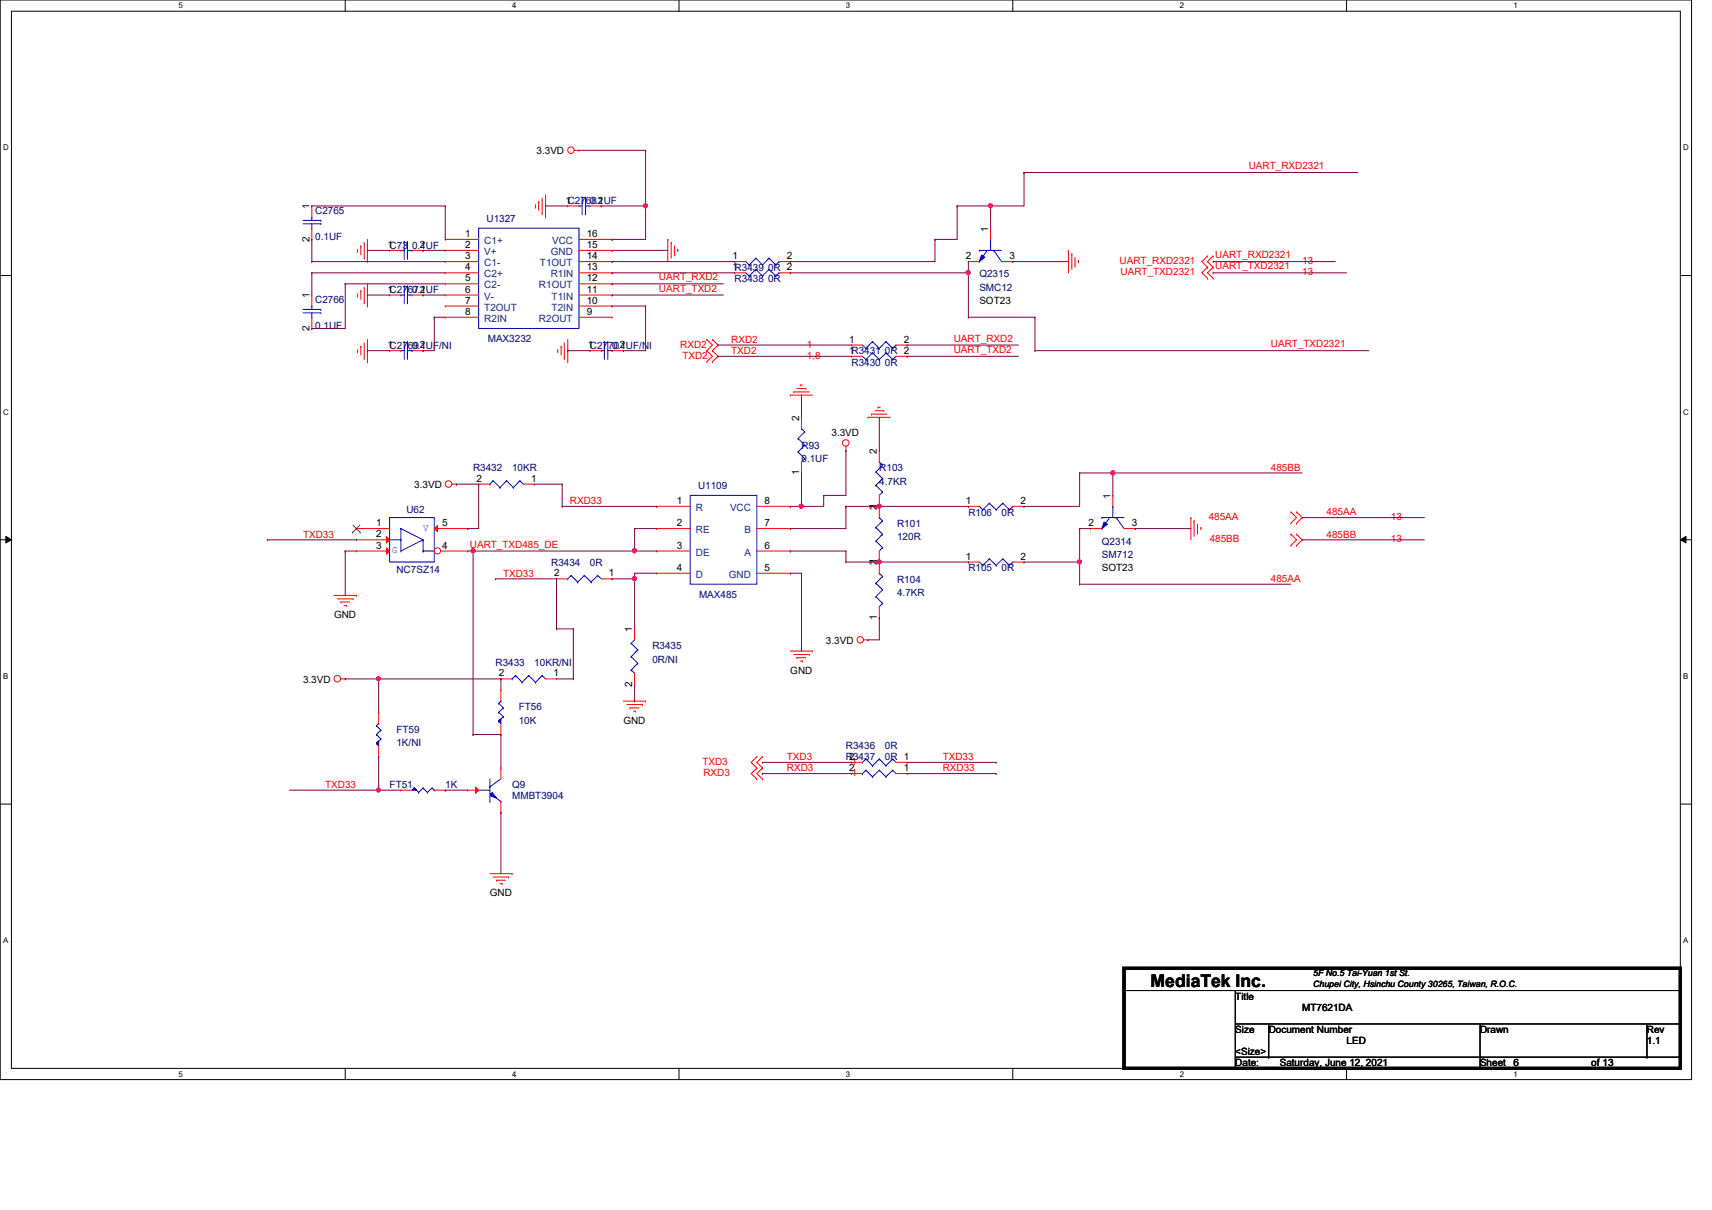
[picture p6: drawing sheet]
<svg xmlns="http://www.w3.org/2000/svg" width="297mm" height="210mm" viewBox="0 0 297 210" stroke-linecap="round" stroke-linejoin="round" font-family="sans-serif">
<path d="M0 0h293.5v187.3h-293.5zM2 1.9h289.5v183.4h-289.5z" fill="none" stroke="#000" stroke-width=".17"/>
<g fill="#fff">
<path d="M30.9 .2h.8v1.5h-.8z"/>
<path d="M30.9 185.5h.8v1.6h-.8z"/>
</g>
<path d="M59.9 0v1.9M59.9 185.3v2" fill="none" stroke="#000" stroke-width=".17"/>
<g fill="#fff">
<path d="M88.9 .2h.7v1.5h-.7z"/>
<path d="M88.9 185.5h.7v1.6h-.7z"/>
</g>
<path d="M117.8 0v1.9M117.8 185.3v2" fill="none" stroke="#000" stroke-width=".17"/>
<g fill="#fff">
<path d="M146.8 .2h.7v1.5h-.7z"/>
<path d="M146.8 185.5h.7v1.6h-.7z"/>
</g>
<path d="M175.7 0v1.9M175.7 185.3v2" fill="none" stroke="#000" stroke-width=".17"/>
<g fill="#fff">
<path d="M204.7 .2h.7v1.5h-.7z"/>
<path d="M204.7 185.5h.7v1.6h-.7z"/>
</g>
<path d="M233.6 0v1.9M233.6 185.3v2" fill="none" stroke="#000" stroke-width=".17"/>
<g fill="#fff">
<path d="M262.6 .2h.8v1.5h-.8z"/>
<path d="M262.6 185.5h.8v1.6h-.8z"/>
<path d="M.5 24.8h1v1.6h-1z"/>
<path d="M292.1 24.8h.9v1.6h-.9z"/>
<path d="M.5 70.7h1v1.5h-1z"/>
<path d="M292.1 70.7h.9v1.5h-.9z"/>
</g>
<path d="M0 47.8h2M291.5 47.8h2" fill="none" stroke="#000" stroke-width=".17"/>
<g fill="#fff">
<path d="M.5 116.5h.9v1.6h-.9z"/>
<path d="M292.1 116.5h.8v1.6h-.8z"/>
</g>
<path d="M0 93.6h2M1 93l1 .6-1 .6zM291.5 93.6l1-.6v1.2zM291.5 93.6h2" fill="none" stroke="#000" stroke-width=".17"/>
<path d="M1 93l1 .6-1 .6zM291.5 93.6l1-.6v1.2z" fill="#000"/>
<g fill="#fff">
<path d="M.5 162.4h.9v1.5h-.9z"/>
<path d="M292.1 162.4h.8v1.5h-.8z"/>
</g>
<g fill="none" stroke="#000" stroke-width=".17">
<path d="M0 139.5h2M291.5 139.5h2M195 171.8h96.5M214.3 171.8v13.5M214.3 177.6h77.2M220.1 177.6v5.8M256.8 177.6v7.7M285.7 177.6v5.8M291.5 171.8h.1M291.5 177.6h.1M214.3 185.3h.1M214.3 183.4h77.2"/>
<path d="M220.1 183.4h.1M256.8 185.3h.1M285.7 183.4h.1M291.5 183.4h.1"/>
</g>
<g fill="none" stroke="#f00" stroke-width=".17">
<path d="M92.9 35.9h.1M92.9 35.5v.4M93.5 35h.1M93.5 35v1.5M94.1 37.1h.1M94.1 34.4v2.7M94.7 37.7h.1M94.7 33.8v3.9M99.6 26.1h.9M100.5 26.1h.1M54.1 51.2h.1M54.1 57h.1"/>
<path d="M54.1 51.2v1.9M54.1 55v2M62 51.4h.1M62 43.6h.1M62 43.3v.3M62 51v.4M62.6 50.4h.1M62.6 42.7h.1M62.6 42.7v1.5M62.6 50.4v1.5M63.2 52.5h.1M63.2 44.8h.1"/>
<path d="M63.2 42.1v2.7M63.2 49.8v2.7M63.2 59.5v2.7M63.8 53.1h.1M63.8 45.4h.1M63.8 41.5v3.9M63.8 49.2v3.9M63.8 58.9v3.8M67.6 43.4h.1M67.6 43.4h2M71.5 43.4h1.9M73.4 43.4h.1"/>
<path d="M97.9 59.5v2.7M98.5 58.9v3.8M115.9 41.5h.1M115.9 41.5v3.9M116.5 42.1h.1M116.5 42.1v2.7M117 44.2h.1M117 42.7v1.5M117.6 43.3h.1M117.6 43.3v.3M122.6 58.9h.1M122.6 58.9l1 1-1 .9"/>
<path d="M123.6 58.9h.1M123.6 58.9l1 1-1 .9M127.5 47.3h.1M127.5 45.4h.1M127.5 47.3h1.9M127.5 45.4h1.9M135.2 47.3h1.9M135.2 45.4h1.9M137.1 47.3h.1M137.1 45.4h.1M185.4 43.4h.1M185.4 43.4v3.9"/>
<path d="M186 44h.1M186 44v2.7M186.5 46.1h.1M186.5 44.6v1.5M187.1 45.2h.1M187.1 45.2v.4M209.5 44.4h.1M209.5 46.4h.1M209.5 48.3h.1M209.5 44.4l-1 1 1 1M209.5 46.4l-1 .9 1 1M210.5 44.4h.1"/>
<path d="M210.5 46.4h.1M210.5 48.3h.1M210.5 44.4l-1 1 1 1M210.5 46.4l-1 .9 1 1M62 61h.1M62 60.6v.4M62.6 60.1h.1M62.6 60.1v1.5M63.2 62.2h.1M63.8 62.7h.1M96.8 61h.1M96.8 60.6v.4"/>
<path d="M97.4 60.1h.1M97.4 60.1v1.5M97.9 62.2h.1M98.5 62.7h.1M122.6 60.8h.1M122.6 62.7h.1M122.6 60.8l1 1-1 .9M123.6 60.8h.1M123.6 62.7h.1M123.6 60.8l1 1-1 .9M137.1 68.5h.1M137.1 68.5h3.9"/>
<path d="M137.7 68h.1M137.7 68h2.7M138.3 67.4h1.5M138.8 66.8h.1M138.8 66.8h.4M139.8 67.4h.1M146.8 78.2h.1M146.8 77.4v.8M150.6 72.4h.1M150.6 72.4h3.9M151.2 71.8h.1M151.2 71.8h2.7"/>
<path d="M151.8 71.2h1.5M152.4 70.7h.1M152.4 70.7h.3M152.6 78.2h.1M152.6 78.2v1.9M153.3 71.2h.1M78.4 84h.8M79.2 84h.1M83.1 84h.1M83.1 84h1.9M90.8 84h1.9M92.7 84h.1"/>
<path d="M152.6 87.8h.1M152.6 85.9v1.9M168 87.8h.1M168 87.8h1.9M175.7 87.8h2M177.7 87.8h.1M206.6 89.8h.1M206.6 89.8v3.8M207.2 90.3h.1M207.2 90.3v2.7M207.8 92.5h.1M207.8 90.9v1.6"/>
<path d="M208.4 91.5h.1M208.4 91.5v.4M224 92.7h.1M224 94.6h.1M224 88.8h.1M224 90.8h.1M224 92.7l1 .9-1 1M224 88.8l1 1-1 1M225 94.6h.1M225 92.7h.1M225 90.8h.1M225 88.8h.1"/>
<path d="M225 92.7l.9 .9-.9 1M225 88.8l.9 1-.9 1M58 103.3h3.8M58.5 103.9h2.8M59.1 104.4h.1M59.1 104.4h1.6M59.1 117.8h.8M59.7 105h.4M59.9 117.8h.1M60.1 105h.1M61.3 103.9h.1M61.8 103.3h.1"/>
<path d="M96.6 100.4h.1M96.6 100.4h1.9M104.3 100.4h1.9M106.2 100.4h.1M137.1 112.9h3.9M137.7 113.5h2.7M138.3 114.1h.1M138.3 114.1h1.5M138.8 114.7h.4M139.2 114.7h.1M140.4 113.5h.1M141 112.9h.1"/>
<path d="M149.9 111h.7M150.6 111h.1M108.2 121.6h3.8M108.8 122.2h2.7M109.3 122.8h.1M109.3 122.8h1.6M109.9 123.4h.4M110.3 123.4h.1M111.5 122.2h.1M112 121.6h.1M131.3 133.2h.1M131.3 135.1h.1"/>
<path d="M131.3 131.3h.1M131.3 133.2l-1 1 1 .9M131.3 131.3l-1 .9 1 1M132.3 133.2h.1M132.3 135.1h.1M132.3 131.3h.1M132.3 133.2l-1 1 1 .9M132.3 131.3l-1 .9 1 1M147.7 134.2h.1M147.7 134.2h1.9M155.4 134.2h2M157.4 134.2h.1"/>
<path d="M85 151.6h3.9M85.6 152.1h2.7M86.1 152.7h.1M86.1 152.7h1.6M86.7 153.3h.4M87.1 153.3h.1M88.3 152.1h.1M88.9 151.6h.1"/>
<circle cx="99" cy="26.1" r=".56"/>
<circle cx="146.8" cy="76.8" r=".56"/>
<circle cx="77.8" cy="84" r=".57"/>
<circle cx="58.5" cy="117.7" r=".57"/>
<circle cx="149.3" cy="111" r=".56"/>
</g>
<path d="M195 168h96.5v17.3h-96.5z" fill="none" stroke="#000" stroke-width=".55"/>
<g fill="none" stroke="#00f" stroke-width=".17">
<path d="M52.6 53.7h3.1M52.6 54.3h3.1M54.1 55h.1M54.1 53.1h.1M54.1 53.1v.6M54.1 54.3v.7M55.7 53.7h.1M55.7 54.3h.1M69.6 43.4h.1M69.6 43.4h.5M70.1 41.9h.1M70.1 41.9v3.1"/>
<path d="M70.7 41.9h.1M70.7 43.4h.8M70.7 41.9v3.1M71.5 43.4h.1M129.4 47.3l.6 .6M129.4 45.4l.6 .6M130 47.9h.1M130 46h.1M131.1 46.7h.1M131.1 44.8h.1M131.1 46.7l-1.1 1.2M131.1 46.7l1.2 1.2"/>
<path d="M131.1 44.8l-1.1 1.2M131.1 44.8l1.2 1.2M132.3 47.9h.1M132.3 46h.1M133.4 46.7h.1M133.4 44.8h.1M133.4 46.7l-1.1 1.2M133.4 46.7l1.2 1.2M133.4 44.8l-1.1 1.2M133.4 44.8l1.2 1.2M134.6 47.9h.1M134.6 46h.1"/>
<path d="M135.2 47.3h.1M135.2 45.4h.1M135.2 47.3l-.6 .6M135.2 45.4l-.6 .6M67.6 89.8h7.7v7.7h-7.7zM67.6 93.6h2M69.6 95.6h.1M69.6 91.7h.1M69.6 93.6h.1M69.6 91.7l3.8 1.9M69.6 91.7v3.9M73.4 93.6h.1"/>
<path d="M73.4 95.6h.1M73.4 93.6l-3.8 2M73.4 95.6h1.9M73.4 93.6v2M85 84h.1M85.6 83.4h.1M85.6 83.4l1.1 1.2M85.6 83.4l-.6 .6M86.7 84.6h.1M87.9 83.4h.1M87.9 83.4l1.2 1.2M87.9 83.4l-1.2 1.2"/>
<path d="M89.1 84.6h.1M90.2 83.4h.1M90.2 83.4l.6 .6M90.2 83.4l-1.1 1.2M99.1 99.8h.1M99.1 99.8l1.1 1.2M99.1 99.8l-.6 .6M101.4 99.8h.1M101.4 99.8l1.2 1.2M101.4 99.8l-1.2 1.2M103.7 99.8h.1M103.7 99.8l.6 .6"/>
<path d="M103.7 99.8l-1.1 1.2M152 84.2h.1M152 81.9h.1M152 84.2l1.1 1.1M152 81.9l1.1 1.1M152.6 80.1h.1M152.6 80.1l.5 .6M153.1 85.3h.1M153.1 83h.1M153.1 80.7h.1M153.1 85.3l-.5 .6M153.1 83l-1.1 1.2"/>
<path d="M153.1 80.7l-1.1 1.2M169.9 87.8l.6 .6M170.5 88.4h.1M171.7 87.3h.1M171.7 87.3l-1.2 1.1M171.7 87.3l1.1 1.1M172.8 88.4h.1M174 87.3h.1M174 87.3l-1.2 1.1M174 87.3l1.1 1.1M175.1 88.4h.1M175.7 87.8h.1"/>
<path d="M175.7 87.8l-.6 .6M98.5 100.4h.1M100.2 101h.1M102.6 101h.1M149.6 134.2h.1M150.2 133.6h.1M150.2 133.6l1.2 1.1M150.2 133.6l-.6 .6M151.4 134.7h.1M152.6 133.6h.1M152.6 133.6l1.1 1.1M152.6 133.6l-1.2 1.1"/>
<path d="M153.7 134.7h.1M154.9 133.6h.1M154.9 133.6l.5 .6M154.9 133.6l-1.2 1.1"/>
</g>
<path d="M67.1 93.1l.5 .5-.5 .6z" fill="#f00"/>
<path d="M61.8 93.6h.1M61.8 93.6h5.8M67.1 93.1l.5 .5-.5 .6z" fill="none" stroke="#f00" stroke-width=".17"/>
<circle cx="75.9" cy="95.6" r=".55" fill="#fff"/>
<g fill="none" stroke="#f00" stroke-width=".17">
<path d="M76.5 95.6h4.6M81.1 95.6h.1"/>
<circle cx="75.9" cy="95.6" r=".55"/>
</g>
<path d="M75.3 91.7l.6-.6v1.1z" fill="#f00"/>
<path d="M75.3 91.7l.6-.6v1.1zM75.3 91.7h5.8M81.1 91.7h.1" fill="none" stroke="#f00" stroke-width=".17"/>
<path d="M67.1 95l.5 .6-.5 .5z" fill="#f00"/>
<g fill="none" stroke="#f00" stroke-width=".17">
<path d="M67.6 51.2h.1M67.6 51.2h2M71.5 51.2h1.9M73.4 51.2h.1M147.7 59.9h.1M147.7 59.9h1.9M155.4 59.9h2M157.4 59.9h.1M147.7 61.8h.1M147.7 61.8h1.9M155.4 61.8h2M157.4 61.8h.1"/>
<path d="M61.8 95.6h.1M61.8 91.7h.1M61.8 95.6h5.8M61.8 91.7h5.8M67.1 95l.5 .6-.5 .5zM114 87.8h.1M114 91.7h.1M114 95.6h.1M114 99.4h.1M114 95.6h5.8M114 91.7h5.8M114 87.8h5.8"/>
<path d="M114 99.4h5.8M131.3 95.6h5.8M131.3 91.7h5.8M131.3 87.8h5.8M131.3 99.4h5.8M137.1 99.4h.1M137.1 95.6h.1M137.1 91.7h.1M137.1 87.8h.1M168 97.5h.1M168 97.5h1.9M175.7 97.5h2"/>
<path d="M177.7 97.5h.1M86.9 117.8h.1M86.9 117.8h2M94.7 117.8h1.9M96.6 117.8h.1"/>
</g>
<path d="M61.2 92.3h.1M61.3 91.1l1.2 1.2M62.4 91.1l-1.2 1.2M62.5 92.3h.1" fill="none" stroke="#804000" stroke-width=".17"/>
<g fill="none" stroke="#00f" stroke-width=".17">
<path d="M69.6 51.2h.1M69.6 51.2h.5M70.1 49.6h.1M70.1 49.6v3.1M70.7 49.6h.1M70.7 51.2h.8M70.7 49.6v3.1M71.5 51.2h.1M149.6 59.9l.6 .6M151.4 59.3h.1M151.4 59.3l-1.2 1.2M151.4 59.3l1.2 1.2"/>
<path d="M153.7 59.3h.1M153.7 59.3l-1.1 1.2M153.7 59.3l1.2 1.2M155.4 59.9h.1M155.4 59.9l-.5 .6M149.6 61.8l.6 .6M150.2 62.4h.1M150.2 60.5h.1M151.4 61.2h.1M151.4 61.2l-1.2 1.2M151.4 61.2l1.2 1.2M152.6 62.4h.1"/>
<path d="M152.6 60.5h.1M153.7 61.2h.1M153.7 61.2l-1.1 1.2M153.7 61.2l1.2 1.2M154.9 62.4h.1M154.9 60.5h.1M155.4 61.8h.1M155.4 61.8l-.5 .6M119.8 85.9h11.5v15.4h-11.5zM169.9 97.5l.6 .6M170.5 98.1h.1M171.7 96.9h.1"/>
<path d="M171.7 96.9l-1.2 1.2M171.7 96.9l1.1 1.2M172.8 98.1h.1M174 96.9h.1M174 96.9l-1.2 1.2M174 96.9l1.1 1.2M175.1 98.1h.1M175.7 97.5h.1M175.7 97.5l-.6 .6M88.9 117.8h.1M89.4 117.2h.1M89.4 117.2l1.2 1.2"/>
<path d="M89.4 117.2l-.5 .6M90.6 118.4h.1M91.7 117.2h.1M91.7 117.2l1.2 1.2M91.7 117.2l-1.1 1.2M92.9 118.4h.1M94.1 117.2h.1M94.1 117.2l.6 .6M94.1 117.2l-1.2 1.2M86.5 125.1h.1M86.5 123.6h.1M86.5 122h.1"/>
<path d="M86.5 125.1l.4 .4M86.5 123.6l.8 .7M86.5 122l.8 .8M86.9 121.6h.1M86.9 121.6l-.4 .4M87.3 124.3h.1M87.3 122.8h.1M87.3 124.3l-.8 .8M87.3 122.8l-.8 .8"/>
</g>
<path d="M86.9 124.7v.8l-.4-.4z" fill-rule="evenodd" fill="#00f"/>
<path d="M191.2 91.7h.1M191.2 89.8h.1M191.2 89.8h3.8M192.5 89.8l-1.3 1.9M193.1 87.8h.1M193.1 87.8v2M193.7 89.8h.1M193.7 89.8l1.3 1.9M86.9 124.7v.8l-.4-.4z" fill="none" stroke="#00f" stroke-width=".17"/>
<path d="M86.9 119.7h.1M86.9 119.7v1.9M86.9 127.4h.1M86.9 125.5v1.9" fill="none" stroke="#f00" stroke-width=".17"/>
<path d="M191.6 90.6l.5 .3-.9 .8z" fill="#00f"/>
<g fill="none" stroke="#00f" stroke-width=".17">
<path d="M52.6 38.2h3.1M52.6 38.8h3.1M54.1 39.6h.1M54.1 37.7h.1M54.1 37.7v.5M54.1 38.8v.8M55.7 38.2h.1M55.7 38.8h.1M191.6 90.6l.5 .3-.9 .8zM83.1 137.1h.1M83.1 137.1h1.9M85 136.5h.1"/>
<path d="M85 139h.1M85 137.7l1.9 1.3M85 135.1v3.9M86.9 139h.1M86.9 135.1l-1.9 1.4"/>
</g>
<path d="M54.1 35.7h.1M54.1 35.7v2M54.1 39.6v1.9M54.1 41.5h.1M189.2 91.7h.1M189.2 91.7h2M193.1 85.9h.1M193.1 85.9v1.9M195 91.7h2M197 91.7h.1" fill="none" stroke="#f00" stroke-width=".17"/>
<path d="M85.4 137.5l.7 .9-1.1-.4z" fill="#00f"/>
<path d="M85.4 137.5l.7 .9-1.1-.4z" fill="none" stroke="#00f" stroke-width=".17"/>
<path d="M86.9 133.2h.1M86.9 133.2v1.9M86.9 139v1.9M86.9 140.9h.1" fill="none" stroke="#f00" stroke-width=".17"/>
<path d="M82.5 136.5l.6 .6-.6 .5z" fill="#f00"/>
<g fill="none" stroke="#f00" stroke-width=".17">
<path d="M98.5 35.7h.1M98.5 35.7h2M102.4 35.7h1.9M104.3 35.7h.1M139.1 72.4h.1M139.1 72.4v1.9M139.1 82h.1M139.1 80.1v1.9M110.1 109.1h.1M110.1 118.7h.1M110.1 109.1v1.9M110.1 116.8v1.9"/>
<path d="M81.1 137.1h.1M81.1 137.1h2M82.5 136.5l.6 .6-.6 .5z"/>
</g>
<g fill="none" stroke="#00f" stroke-width=".17">
<path d="M100.5 35.7h.1M100.5 35.7h.5M101 34.2h.1M101 34.2v3.1M101.6 34.2h.1M101.6 35.7h.8M101.6 34.2v3.1M102.4 35.7h.1M138.5 78.4h.1M138.5 76.1h.1M138.5 78.4l1.1 1.1M138.5 76.1l1.1 1.1"/>
<path d="M139.1 74.3h.1M139.1 74.3l.5 .6M139.6 79.5h.1M139.6 77.2h.1M139.6 74.9h.1M139.6 79.5l-.5 .6M139.6 77.2l-1.1 1.2M139.6 74.9l-1.1 1.2M109.5 111.6h.1M109.5 113.9h.1M109.5 116.2h.1M109.5 111.6l1.2 1.1"/>
<path d="M109.5 113.9l1.2 1.2M109.5 116.2l.6 .6M110.1 116.8h.1M110.1 111l-.6 .6M110.7 112.7h.1M110.7 115.1h.1M110.7 112.7l-1.2 1.2M110.7 115.1l-1.2 1.1M71.9 136.7h.1M71.9 136.7l-.4 .4M71.9 136.7l.7 .8M72.6 137.5h.1"/>
<path d="M73.4 136.7h.1M73.4 136.7l-.8 .8M73.4 136.7l.8 .8M74.2 137.5h.1M75 136.7h.1M75 136.7l-.8 .8M75 136.7l.3 .4M75.3 137.1h.1"/>
</g>
<path d="M71.9 136.7l.4 .4h-.8l.4-.4 .4 .4z" fill-rule="evenodd" fill="#00f"/>
<g fill="none" stroke="#00f" stroke-width=".17">
<path d="M70.1 59.3h.1M70.1 59.3v3.1M70.7 59.3h.1M70.7 59.3v3.1M169.9 45.4h.1M169.9 43.4h.1M169.9 43.4h3.9M171.3 43.4l-1.4 2M171.9 41.5h.1M171.9 41.5v1.9M172.4 43.4h.1M172.4 43.4l1.4 2"/>
<path d="M69.6 60.8h.1M69.6 60.8h.5M70.7 60.8h.8M71.5 60.8h.1M71.9 136.7l.4 .4h-.8l.4-.4 .4 .4z"/>
</g>
<path d="M67.6 60.8h.1M67.6 60.8h2M71.5 60.8h1.9M73.4 60.8h.1M69.6 137.1h.1M69.6 137.1h1.9M75.3 137.1h2M77.3 137.1h.1" fill="none" stroke="#f00" stroke-width=".17"/>
<path d="M170.3 44.2l.6 .4-1 .8z" fill="#00f"/>
<g fill="none" stroke="#00f" stroke-width=".17">
<path d="M170.3 44.2l.6 .4-1 .8zM65.3 128.9h.1M65.3 127.4h.1M65.3 125.9h.1M65.3 128.9l.4 .5M65.3 127.4l.8 .8M65.3 125.9l.8 .8M65.7 125.5h.1M65.7 125.5l-.4 .4M66.1 128.2h.1M66.1 126.7h.1M66.1 128.2l-.8 .7"/>
<path d="M66.1 126.7l-.8 .7"/>
</g>
<path d="M171.9 39.6h.1M171.9 39.6v1.9M168 45.4h.1M168 45.4h1.9M173.8 45.4h1.9M175.7 45.4h.1" fill="none" stroke="#f00" stroke-width=".17"/>
<path d="M65.3 128.9l.4-.3v.8l-.4-.5 .4-.3z" fill-rule="evenodd" fill="#00f"/>
<g fill="none" stroke="#00f" stroke-width=".17">
<path d="M83.1 39.6h17.4v17.4h-17.4zM104.9 59.3h.1M104.9 59.3v3.1M105.4 59.3h.1M105.4 59.3v3.1M104.3 60.8h.1M104.3 60.8h.6M105.4 60.8h.8M106.2 60.8h.1M152 93.9h.1M152 91.5h.1M152 93.9l1.1 1.1"/>
<path d="M152 91.5l1.1 1.2M152.6 99.4h.1M152.6 89.8h.1M152.6 99.4l.5 .6M152.6 89.8l.5 .5M153.1 100h.1M153.1 95h.1M153.1 92.7h.1M153.1 90.3h.1M153.1 100l-1.1 1.2M153.1 95l-.5 .6M153.1 92.7l-1.1 1.2"/>
<path d="M153.1 90.3l-1.1 1.2M152 103.5h.1M152 101.2h.1M152 103.5l1.1 1.1M152 101.2l1.1 1.1M153.1 104.6h.1M153.1 102.3h.1M153.1 104.6l-.5 .6M153.1 102.3l-1.1 1.2M65.3 128.9l.4-.3v.8l-.4-.5 .4-.3zM149.6 132.2h.1M150.2 131.7h.1"/>
<path d="M150.2 131.7l1.2 1.1M150.2 131.7l-.6 .5M151.4 132.8h.1M152.6 131.7h.1M152.6 131.7l1.1 1.1M152.6 131.7l-1.2 1.1M153.7 132.8h.1M154.9 131.7h.1M154.9 131.7l.5 .5M154.9 131.7l-1.2 1.1"/>
</g>
<g fill="none" stroke="#f00" stroke-width=".17">
<path d="M77.3 41.5h.1M77.3 43.4h.1M77.3 45.4h.1M77.3 47.3h.1M77.3 49.2h.1M77.3 51.2h.1M77.3 53.1h.1M77.3 55h.1M77.3 41.5h5.8M77.3 43.4h5.8M77.3 45.4h5.8M77.3 47.3h5.8"/>
<path d="M77.3 49.2h5.8M77.3 51.2h5.8M77.3 53.1h5.8M77.3 55h5.8M100.5 41.5h5.7M100.5 43.4h5.7M100.5 45.4h5.7M100.5 47.3h5.7M100.5 49.2h5.7M100.5 51.2h5.7M100.5 53.1h5.7M100.5 55h5.7"/>
<path d="M106.2 55h.1M106.2 53.1h.1M106.2 51.2h.1M106.2 49.2h.1M106.2 47.3h.1M106.2 45.4h.1M106.2 43.4h.1M106.2 41.5h.1M102.4 60.8h.1M102.4 60.8h1.9M106.2 60.8h2M108.2 60.8h.1"/>
<path d="M152.6 97.5h.1M152.6 87.8h.1M152.6 87.8v2M152.6 95.6v3.8M152.6 107.1h.1M152.6 105.2v1.9M65.7 131.3h.1M65.7 123.6h.1M65.7 123.6v1.9M65.7 129.4v1.9M147.7 132.2h.1M147.7 132.2h1.9"/>
<path d="M155.4 132.2h2M157.4 132.2h.1"/>
</g>
<path d="M59.9 95.6h.1M59.9 95.6v7.7M59.9 95.6h1.9M79.2 84h.1M79.2 84h3.9M81.1 91.7h.1M83.1 84h.1M83.1 84v7.7h-2M139.1 87.8h.1M139.1 87.8h3.8" fill="none" stroke="#800040" stroke-width=".17"/>
<circle cx="139" cy="87.8" r=".37" fill="#f0f"/>
<circle cx="139" cy="87.8" r=".37" fill="none" stroke="#f0f" stroke-width=".17"/>
<g fill="none" stroke="#800040" stroke-width=".17">
<path d="M146.8 78.2h.1M146.8 78.2v7.7h-3.9M137.1 87.8h.1M137.1 87.8h2M142.9 85.9h.1M142.9 85.9v1.9M187.3 97.5h.1M187.3 82h.1M187.3 82v5.8M187.3 97.5v3.8M193.1 82h.1M193.1 82h32.8"/>
<path d="M187.3 101.3h.1M187.3 101.3h36.7"/>
</g>
<circle cx="193.1" cy="82" r=".38" fill="#f0f"/>
<circle cx="193.1" cy="82" r=".38" fill="none" stroke="#f0f" stroke-width=".17"/>
<path d="M210.5 45.4h.1M210.5 47.3h.1M210.5 45.4h21.2M210.5 47.3h23.1M187.3 91.7h.1M187.3 91.7v5.8" fill="none" stroke="#800040" stroke-width=".17"/>
<circle cx="187.3" cy="97.5" r=".37" fill="#f0f"/>
<circle cx="187.3" cy="97.5" r=".37" fill="none" stroke="#f0f" stroke-width=".17"/>
<g fill="none" stroke="#800040" stroke-width=".17">
<path d="M157.4 59.9h.1M157.4 59.9h19.3M157.4 61.8h.1M157.4 61.8h19.3M187.3 91.7h.1M187.3 82h.1M187.3 91.7h1.9M187.3 82h5.8M193.1 82h.1M193.1 82v3.9M197 91.7h.1M197 91.7h9.6"/>
<path d="M59.9 117.8h.1M59.9 117.8h27M65.7 117.8h.1M65.7 117.8v5.8M86.9 117.8h.1M86.9 117.8v1.9M65.7 131.3h.1M65.7 137.1h.1M65.7 131.3v5.8M65.7 137.1h3.9M77.3 137.1h.1M77.3 137.1h3.8"/>
<path d="M86.9 127.4h.1M86.9 127.4v5.8M132.3 132.2h.1M132.3 134.2h.1M132.3 132.2h15.4M132.3 134.2h15.4M86.9 140.9h.1M86.9 140.9v10.7"/>
</g>
<circle cx="65.7" cy="117.7" r=".37" fill="#f0f"/>
<circle cx="65.7" cy="117.7" r=".37" fill="none" stroke="#f0f" stroke-width=".17"/>
<g fill="none" stroke="#800040" stroke-width=".17">
<path d="M82.1 95.6v31.8M92.7 84h4.8M97.5 84h.1M97.5 87.8h.1M97.5 84v3.8M110.1 99.4h.1M110.1 99.4v1M110.1 99.4h3.9M96.6 100.4h.1M96.6 109.1h.1M96.6 100.4v8.7M96.6 109.1h2.9"/>
<path d="M96.6 117.8h2.9M99.5 109.1h.1M99.5 117.8h.1M99.5 109.1v8.7M106.2 100.4h.1M106.2 100.4h3.9M110.1 100.4h.1M82.1 127.4h.1"/>
</g>
<circle cx="82.1" cy="95.5" r=".38" fill="#f0f"/>
<circle cx="82.1" cy="95.5" r=".38" fill="none" stroke="#f0f" stroke-width=".17"/>
<path d="M82.1 95.6h28M110.1 95.6h.1M110.1 100.4h.1M110.1 100.4v8.7M110.1 118.7v2.9M82.1 127.4h.1M82.1 127.4h4.8M110.1 121.6h.1" fill="none" stroke="#800040" stroke-width=".17"/>
<circle cx="110.1" cy="100.4" r=".38" fill="#f0f"/>
<circle cx="110.1" cy="100.4" r=".38" fill="none" stroke="#f0f" stroke-width=".17"/>
<g fill="none" stroke="#800040" stroke-width=".17">
<path d="M166.1 35.7h.1M166.1 35.7v5.8M171.9 35.7h.1M171.9 35.7v3.9M177.7 29.9h.1M177.7 29.9v5.8h-11.6M177.7 29.9h57.9M168 55h.1M168 47.3h.1M168 55h11.6M168 47.3v7.7M175.7 45.4h.1"/>
<path d="M175.7 45.4h9.7M179.6 55h.1M179.6 55v5.8M179.6 60.8h.1M179.6 60.8h57.9M157.4 134.2h15.4M157.4 132.2h15.4M172.8 134.2h.1M172.8 132.2h.1"/>
</g>
<circle cx="171.8" cy="35.7" r=".37" fill="#f0f"/>
<circle cx="171.8" cy="35.7" r=".37" fill="none" stroke="#f0f" stroke-width=".17"/>
<path d="M86 100.4h.1M86 100.4h10.6M50.2 137.1h15.5M65.7 137.1h.1" fill="none" stroke="#800040" stroke-width=".17"/>
<circle cx="65.7" cy="137" r=".37" fill="#f0f"/>
<circle cx="65.7" cy="137" r=".37" fill="none" stroke="#f0f" stroke-width=".17"/>
<g fill="none" stroke="#800040" stroke-width=".17">
<path d="M54.1 35.7h.1M54.1 35.7h23.2M77.3 35.7h.1M77.3 35.7v5.8M104.3 35.7h.1M104.3 35.7h7.7M112 35.7h.1M112 35.7v5.8h-5.8M54.1 57h.1M54.1 45.4h.1M54.1 47.3h.1M54.1 41.5h.1"/>
<path d="M54.1 45.4h23.2M54.1 47.3h23.2M54.1 41.5v3.9M54.1 47.3v3.9M59.9 49.2h.1M59.9 49.2v7.8h-5.8M59.9 49.2h17.4M63.8 43.4h.1M63.8 51.2h.1M63.8 43.4h3.8M63.8 51.2h3.8M73.4 43.4h.1"/>
<path d="M73.4 51.2h.1M73.4 43.4h3.9M73.4 51.2h3.9M106.2 41.5h.1M106.2 51.2h.1M106.2 49.2h.1M106.2 43.4h.1M106.2 49.2h19.3M106.2 43.4h9.7M106.2 51.2h19.3M162.2 41.5h.1M162.2 41.5h3.9"/>
<path d="M162.2 41.5v3.9M168 45.4h.1M168 45.4v1.9M46.4 93.6h.1M46.4 93.6h15.4M225.9 93.6h.1M225.9 89.8h.1M225.9 93.6h21.2M225.9 89.8h21.2"/>
</g>
<circle cx="112" cy="35.7" r=".37" fill="#f0f"/>
<circle cx="112" cy="35.7" r=".37" fill="none" stroke="#f0f" stroke-width=".17"/>
<g fill="none" stroke="#800040" stroke-width=".17">
<path d="M94.7 35.7h.1M94.7 35.7h3.8M100.5 26.1h11.5M112 26.1h.1M112 26.1v9.6M75.3 55h.1M75.3 55v5.8h-1.9M75.3 55h2M106.2 47.3h.1M106.2 45.4h.1M106.2 53.1h.1M106.2 47.3h21.3"/>
<path d="M106.2 45.4h21.3M106.2 53.1h5.8M112 53.1h.1M112 53.1v7.7h-3.8M137.1 47.3h.1M137.1 47.3h30.9M63.8 60.8h.1M63.8 60.8h3.8M73.4 60.8h.1M98.5 60.8h.1M98.5 60.8h3.9M108.2 60.8h.1"/>
</g>
<circle cx="168" cy="47.3" r=".38" fill="#f0f"/>
<circle cx="168" cy="47.3" r=".38" fill="none" stroke="#f0f" stroke-width=".17"/>
<g fill="none" stroke="#800040" stroke-width=".17">
<path d="M137.1 45.4h.1M137.1 45.4h25.1M139.1 68.5h.1M139.1 68.5v3.9M152.6 72.4h.1M152.6 72.4v5.8M81.1 95.6h1M82.1 95.6h.1M97.5 87.8h16.5M110.1 91.7h.1M110.1 95.6h.1M110.1 95.6h3.9"/>
<path d="M110.1 91.7h3.9M114 87.8h.1M137.1 95.6h.1M137.1 91.7h.1M137.1 99.4h.1M137.1 95.6h9.7M137.1 91.7h9.7M137.1 99.4h2M139.1 99.4h.1M139.1 82h.1M139.1 82v5.8M139.1 99.4v13.5"/>
<path d="M146.8 95.6h.1M146.8 97.5h.1M146.8 97.5h21.2M146.8 95.6v1.9M168 97.5h.1M177.7 97.5h.1M177.7 87.8h.1M177.7 87.8h9.6M177.7 97.5h9.6"/>
</g>
<circle cx="152.5" cy="97.5" r=".37" fill="#f0f"/>
<circle cx="152.5" cy="97.5" r=".37" fill="none" stroke="#f0f" stroke-width=".17"/>
<path d="M146.8 87.8h.1M146.8 87.8h21.2M146.8 87.8v3.9M168 87.8h.1" fill="none" stroke="#800040" stroke-width=".17"/>
<circle cx="152.5" cy="87.8" r=".37" fill="#f0f"/>
<circle cx="152.5" cy="87.8" r=".37" fill="none" stroke="#f0f" stroke-width=".17"/>
<path d="M124.6 59.9h.1M124.6 59.9h23.1M124.6 61.8h.1M124.6 61.8h23.1M110.1 91.7h.1M110.1 91.7v3.9M150.6 111h.1M152.6 107.1h.1M152.6 107.1v3.9h-2" fill="none" stroke="#800040" stroke-width=".17"/>
<circle cx="110.1" cy="95.5" r=".38" fill="#f0f"/>
<circle cx="110.1" cy="95.5" r=".38" fill="none" stroke="#f0f" stroke-width=".17"/>
<circle cx="139" cy="87.8" r=".37" fill="#f0f"/>
<circle cx="139" cy="87.8" r=".37" fill="none" stroke="#f0f" stroke-width=".17"/>
<circle cx="193.1" cy="82" r=".38" fill="#f0f"/>
<circle cx="193.1" cy="82" r=".38" fill="none" stroke="#f0f" stroke-width=".17"/>
<circle cx="187.3" cy="97.5" r=".37" fill="#f0f"/>
<circle cx="187.3" cy="97.5" r=".37" fill="none" stroke="#f0f" stroke-width=".17"/>
<circle cx="65.7" cy="117.7" r=".37" fill="#f0f"/>
<circle cx="65.7" cy="117.7" r=".37" fill="none" stroke="#f0f" stroke-width=".17"/>
<circle cx="82.1" cy="95.5" r=".38" fill="#f0f"/>
<circle cx="82.1" cy="95.5" r=".38" fill="none" stroke="#f0f" stroke-width=".17"/>
<circle cx="110.1" cy="100.4" r=".38" fill="#f0f"/>
<circle cx="110.1" cy="100.4" r=".38" fill="none" stroke="#f0f" stroke-width=".17"/>
<circle cx="171.8" cy="35.7" r=".37" fill="#f0f"/>
<circle cx="171.8" cy="35.7" r=".37" fill="none" stroke="#f0f" stroke-width=".17"/>
<circle cx="65.7" cy="137" r=".37" fill="#f0f"/>
<circle cx="65.7" cy="137" r=".37" fill="none" stroke="#f0f" stroke-width=".17"/>
<circle cx="112" cy="35.7" r=".37" fill="#f0f"/>
<circle cx="112" cy="35.7" r=".37" fill="none" stroke="#f0f" stroke-width=".17"/>
<circle cx="168" cy="47.3" r=".38" fill="#f0f"/>
<circle cx="168" cy="47.3" r=".38" fill="none" stroke="#f0f" stroke-width=".17"/>
<circle cx="152.5" cy="97.5" r=".37" fill="#f0f"/>
<circle cx="152.5" cy="97.5" r=".37" fill="none" stroke="#f0f" stroke-width=".17"/>
<circle cx="152.5" cy="87.8" r=".37" fill="#f0f"/>
<circle cx="152.5" cy="87.8" r=".37" fill="none" stroke="#f0f" stroke-width=".17"/>
<circle cx="110.1" cy="95.5" r=".38" fill="#f0f"/>
<circle cx="110.1" cy="95.5" r=".38" fill="none" stroke="#f0f" stroke-width=".17"/>
<text font-size="3" x="199.6" y="171.2">MediaTek Inc.</text>
<g font-size="1.7">
<text x="93.1" y="26.7">3.3VD</text>
<text x="98.1" y="35.3">1C27682</text>
<text x="53.7" y="41.9" transform="rotate(-90 53.7 41.9)">2</text>
<text x="53.7" y="36.3" transform="rotate(-90 53.7 36.3)">1</text>
<text x="80.7" y="41.1">1</text>
<text x="101.8" y="41.1">16</text>
<text x="171.4" y="40.2" transform="rotate(-90 171.4 40.2)">1</text>
<text x="67.2" y="43">1C73 0.1UF</text>
<text x="72.9" y="43">2</text>
<text x="80.7" y="43">2</text>
<text x="80.7" y="45">3</text>
<text x="80.7" y="46.9">4</text>
<text x="101.8" y="46.9">13</text>
<text x="101.8" y="45">14</text>
<text x="101.8" y="43">15</text>
<text x="127.1" y="46.9">1R3439 0R 2</text>
<text x="127.1" y="45">1</text>
<text x="136.5" y="45">2</text>
<text x="167.6" y="45">2</text>
<text x="175.1" y="45">3</text>
<text x="53.7" y="51.7" transform="rotate(-90 53.7 51.7)">1</text>
<text x="67.2" y="50.8">1C27672</text>
<text x="80.7" y="48.8">5</text>
<text x="80.7" y="50.8">6</text>
<text x="80.7" y="52.7">7</text>
<text x="101.8" y="52.7">10</text>
<text x="101.8" y="50.8">11</text>
<text x="101.8" y="48.8">12</text>
<text x="169.9" y="52.8">SOT23</text>
<text x="53.7" y="57.4" transform="rotate(-90 53.7 57.4)">2</text>
<text x="80.7" y="54.6">8</text>
<text x="101.8" y="54.6">9</text>
<text x="147.3" y="59.4">1</text>
<text x="156.8" y="59.4">2</text>
<text x="67.2" y="60.4">1C27692</text>
<text x="102" y="60.4">1C27702</text>
<text x="147.3" y="61.4">1R3431 0R 2</text>
<text x="138.6" y="73" transform="rotate(-90 138.6 73)">2</text>
<text x="144.3" y="75.6">3.3VD</text>
<text x="82.7" y="83.6">2</text>
<text x="92.2" y="83.6">1</text>
<text x="138.6" y="82.5" transform="rotate(-90 138.6 82.5)">1</text>
<text x="152.1" y="78.8" transform="rotate(-90 152.1 78.8)">2</text>
<text x="71.9" y="84.6">3.3VD</text>
<text x="117.4" y="87.4">1</text>
<text x="132.7" y="87.4">8</text>
<text x="152.1" y="88.4" transform="rotate(-90 152.1 88.4)">2</text>
<text x="152.1" y="88.3" transform="rotate(-90 152.1 88.3)">1</text>
<text x="167.6" y="87.4">1</text>
<text x="177.1" y="87.4">2</text>
<text x="192.7" y="86.5" transform="rotate(-90 192.7 86.5)">1</text>
<text x="65.3" y="93.2">2</text>
<text x="65.3" y="95.2">3</text>
<text x="65.3" y="91.3">1</text>
<text x="76.7" y="95.2">4</text>
<text x="76.7" y="91.3">5</text>
<text x="117.4" y="91.3">2</text>
<text x="117.4" y="95.2">3</text>
<text x="132.7" y="95.2">6</text>
<text x="132.7" y="91.3">7</text>
<text x="188.8" y="91.3">2</text>
<text x="196.4" y="91.3">3</text>
<text x="96.2" y="100">2</text>
<text x="105.7" y="100">1</text>
<text x="117.4" y="99">4</text>
<text x="132.7" y="99">5</text>
<text x="152.1" y="98.1" transform="rotate(-90 152.1 98.1)">2</text>
<text x="152.1" y="97.9" transform="rotate(-90 152.1 97.9)">1</text>
<text x="167.6" y="97.1">1</text>
<text x="177.1" y="97.1">2</text>
<text x="191.2" y="99.1">SOT23</text>
<text x="58" y="107.2">GND</text>
<text x="152.1" y="107.6" transform="rotate(-90 152.1 107.6)">1</text>
<text x="109.7" y="109.6" transform="rotate(-90 109.7 109.6)">1</text>
<text x="143.3" y="111.7">3.3VD</text>
<text x="52.6" y="118.4">3.3VD</text>
<text x="86.5" y="117.3">2</text>
<text x="96" y="117.3">1</text>
<text x="109.7" y="119.1" transform="rotate(-90 109.7 119.1)">2</text>
<text x="137.1" y="116.9">GND</text>
<text x="108.2" y="125.6">GND</text>
<text x="147.3" y="131.8">2</text>
<text x="147.3" y="133.8">2</text>
<text x="156.8" y="133.8">1</text>
<text x="85" y="155.5">GND</text>
<text x="214.3" y="173.4">Title</text>
<text x="214.3" y="179.2">Size</text>
<text x="220.1" y="179.2">Document Number</text>
<text x="225.9" y="175.3">MT7621DA</text>
<text x="256.8" y="179.2">Drawn</text>
<text x="285.7" y="179.2">Rev</text>
<text x="214.3" y="183.1">&lt;Size&gt;</text>
<text x="214.3" y="185">Date:</text>
<text x="222" y="185">Saturday, June 12, 2021</text>
<text x="233.6" y="181.1">LED</text>
<text x="256.8" y="185">Sheet</text>
<text x="262.6" y="185">6</text>
<text x="276.1" y="185">of 13</text>
<text x="285.7" y="181.1">1.1</text>
</g>
<g font-size="1.7" fill="#f00">
<text x="216.7" y="29.3">UART_RXD2321</text>
<text x="194.3" y="45.8">UART_RXD2321</text>
<text x="194.4" y="47.8">UART_TXD2321</text>
<text x="210.9" y="44.8">UART_RXD2321</text>
<text x="210.9" y="46.7">UART_TXD2321</text>
<text x="225.9" y="45.8">13</text>
<text x="225.9" y="47.8">13</text>
<text x="114.3" y="50.6">UART_TXD2</text>
<text x="114.3" y="48.6">UART_RXD2</text>
<text x="126.9" y="59.5">RXD2</text>
<text x="165.5" y="59.3">UART_RXD2</text>
<text x="118" y="60.3">RXD2</text>
<text x="118.4" y="62.2">TXD2</text>
<text x="126.9" y="61.4">TXD2</text>
<text x="140" y="60.3">1</text>
<text x="140" y="62.2">1,8</text>
<text x="165.5" y="61.2">UART_TXD2</text>
<text x="220.5" y="60.2">UART_TXD2321</text>
<text x="220.5" y="81.7">485BB</text>
<text x="98.9" y="87.5">RXD33</text>
<text x="230.2" y="89.4">485AA</text>
<text x="52.6" y="93.3">TXD33</text>
<text x="81.5" y="95">UART_TXD485_DE</text>
<text x="209.7" y="90.2">485AA</text>
<text x="209.9" y="94.1">485BB</text>
<text x="230.2" y="93.3">485BB</text>
<text x="241.3" y="94.1">13</text>
<text x="241.3" y="90.2">13</text>
<text x="87.3" y="100">TXD33</text>
<text x="220.5" y="101">485AA</text>
<text x="136.5" y="131.9">TXD3</text>
<text x="163.6" y="131.9">TXD33</text>
<text x="56.4" y="136.7">TXD33</text>
<text x="121.9" y="132.7">TXD3</text>
<text x="122" y="134.6">RXD3</text>
<text x="136.5" y="133.8">RXD3</text>
<text x="147.7" y="134.6">1</text>
<text x="147.7" y="132.7">1</text>
<text x="163.6" y="133.8">RXD33</text>
</g>
<g font-size="1.7" fill="#000080">
<text x="102.4" y="35.4">0.1UF</text>
<text x="54.7" y="37.1">C2765</text>
<text x="54.7" y="41.6">0.1UF</text>
<text x="84.4" y="38.5">U1327</text>
<text x="54.7" y="52.6">C2766</text>
<text x="71.5" y="50.8">0.1UF</text>
<text x="127.5" y="48.9">R3438 0R</text>
<text x="169.9" y="48.1">Q2315</text>
<text x="169.9" y="50.5">SMC12</text>
<text x="54.7" y="57">0.1UF</text>
<text x="84.6" y="59.4">MAX3232</text>
<text x="71.5" y="60.5">0.1UF/NI</text>
<text x="106.2" y="60.5">0.1UF/NI</text>
<text x="147.7" y="63.4">R3430 0R</text>
<text x="139.1" y="77.9">R93</text>
<text x="82.1" y="81.7">R3432</text>
<text x="88.9" y="81.7">10KR</text>
<text x="139.1" y="80.2">0.1UF</text>
<text x="152.6" y="81.7">R103</text>
<text x="70.5" y="89.1">U62</text>
<text x="121.1" y="84.8">U1109</text>
<text x="152.6" y="84.1">4.7KR</text>
<text x="168" y="89.5">R106</text>
<text x="173.8" y="89.5">0R</text>
<text x="155.7" y="91.4">R101</text>
<text x="155.7" y="93.7">120R</text>
<text x="191.2" y="94.5">Q2314</text>
<text x="68.8" y="99.5">NC7SZ14</text>
<text x="95.6" y="98.1">R3434</text>
<text x="102.4" y="98.1">0R</text>
<text x="155.7" y="101">R104</text>
<text x="168" y="99.1">R105</text>
<text x="173.8" y="99.1">0R</text>
<text x="191.2" y="96.8">SM712</text>
<text x="121.3" y="103.8">MAX485</text>
<text x="155.7" y="103.4">4.7KR</text>
<text x="113.2" y="112.6">R3435</text>
<text x="86" y="115.5">R3433</text>
<text x="92.7" y="115.5">10KR/NI</text>
<text x="113.2" y="114.9">0R/NI</text>
<text x="90" y="123.2">FT56</text>
<text x="90" y="125.6">10K</text>
<text x="68.8" y="127.1">FT59</text>
<text x="68.8" y="129.4">1K/NI</text>
<text x="146.8" y="131.9">R3437</text>
<text x="146.8" y="130">R3436</text>
<text x="153.5" y="131.9">0R 1</text>
<text x="153.5" y="130">0R</text>
<text x="67.6" y="136.7">FT51</text>
<text x="77.3" y="136.7">1K</text>
<text x="88.9" y="136.7">Q9</text>
<text x="88.9" y="138.7">MMBT3904</text>
</g>
<g font-size="1.7" fill="#004080">
<text x="84" y="42.3">C1+</text>
<text x="84" y="44.2">V+</text>
<text x="84" y="46.2">C1-</text>
<text x="93.7" y="46.2">T1OUT</text>
<text x="95.6" y="44.2">GND</text>
<text x="95.8" y="42.3">VCC</text>
<text x="84" y="48.1">C2+</text>
<text x="84" y="50">C2-</text>
<text x="84" y="52">V-</text>
<text x="84" y="53.9">T2OUT</text>
<text x="93.5" y="50">R1OUT</text>
<text x="95.5" y="48.1">R1IN</text>
<text x="95.7" y="53.9">T2IN</text>
<text x="95.7" y="52">T1IN</text>
<text x="84" y="55.8">R2IN</text>
<text x="93.5" y="55.8">R2OUT</text>
<text x="120.7" y="88.6">R</text>
<text x="126.7" y="88.6">VCC</text>
<text x="120.7" y="92.5">RE</text>
<text x="129.2" y="92.5">B</text>
<text x="120.7" y="96.4">DE</text>
<text x="120.7" y="100.2">D</text>
<text x="126.4" y="100.2">GND</text>
<text x="129.2" y="96.4">A</text>
</g>
<g font-size="1.7" fill="#00f">
<text x="73.4" y="92.2">V</text>
<text x="68" y="96">G</text>
</g>
<g font-size="1.5">
<text x="227.8" y="169.4">5F No.5 Tai-Yuan 1st St.</text>
<text x="227.8" y="171.3">Chupei City, Hsinchu County 30265, Taiwan, R.O.C.</text>
</g>
<g font-size="1.4">
<text x="30.9" y="1.4">5</text>
<text x="88.9" y="1.4">4</text>
<text x="146.8" y="1.4">3</text>
<text x="204.7" y="1.4">2</text>
<text x="262.6" y="1.4">1</text>
<text x=".5" y="26.1">D</text>
<text x="292.1" y="26.1">D</text>
<text x=".5" y="71.9">C</text>
<text x="292.1" y="71.9">C</text>
<text x=".5" y="117.8">B</text>
<text x="292.1" y="117.8">B</text>
<text x=".5" y="163.6">A</text>
<text x="292.1" y="163.6">A</text>
<text x="30.9" y="186.8">5</text>
<text x="88.9" y="186.8">4</text>
<text x="146.8" y="186.8">3</text>
<text x="204.7" y="186.8">2</text>
<text x="262.6" y="186.8">1</text>
</g>
</svg>
